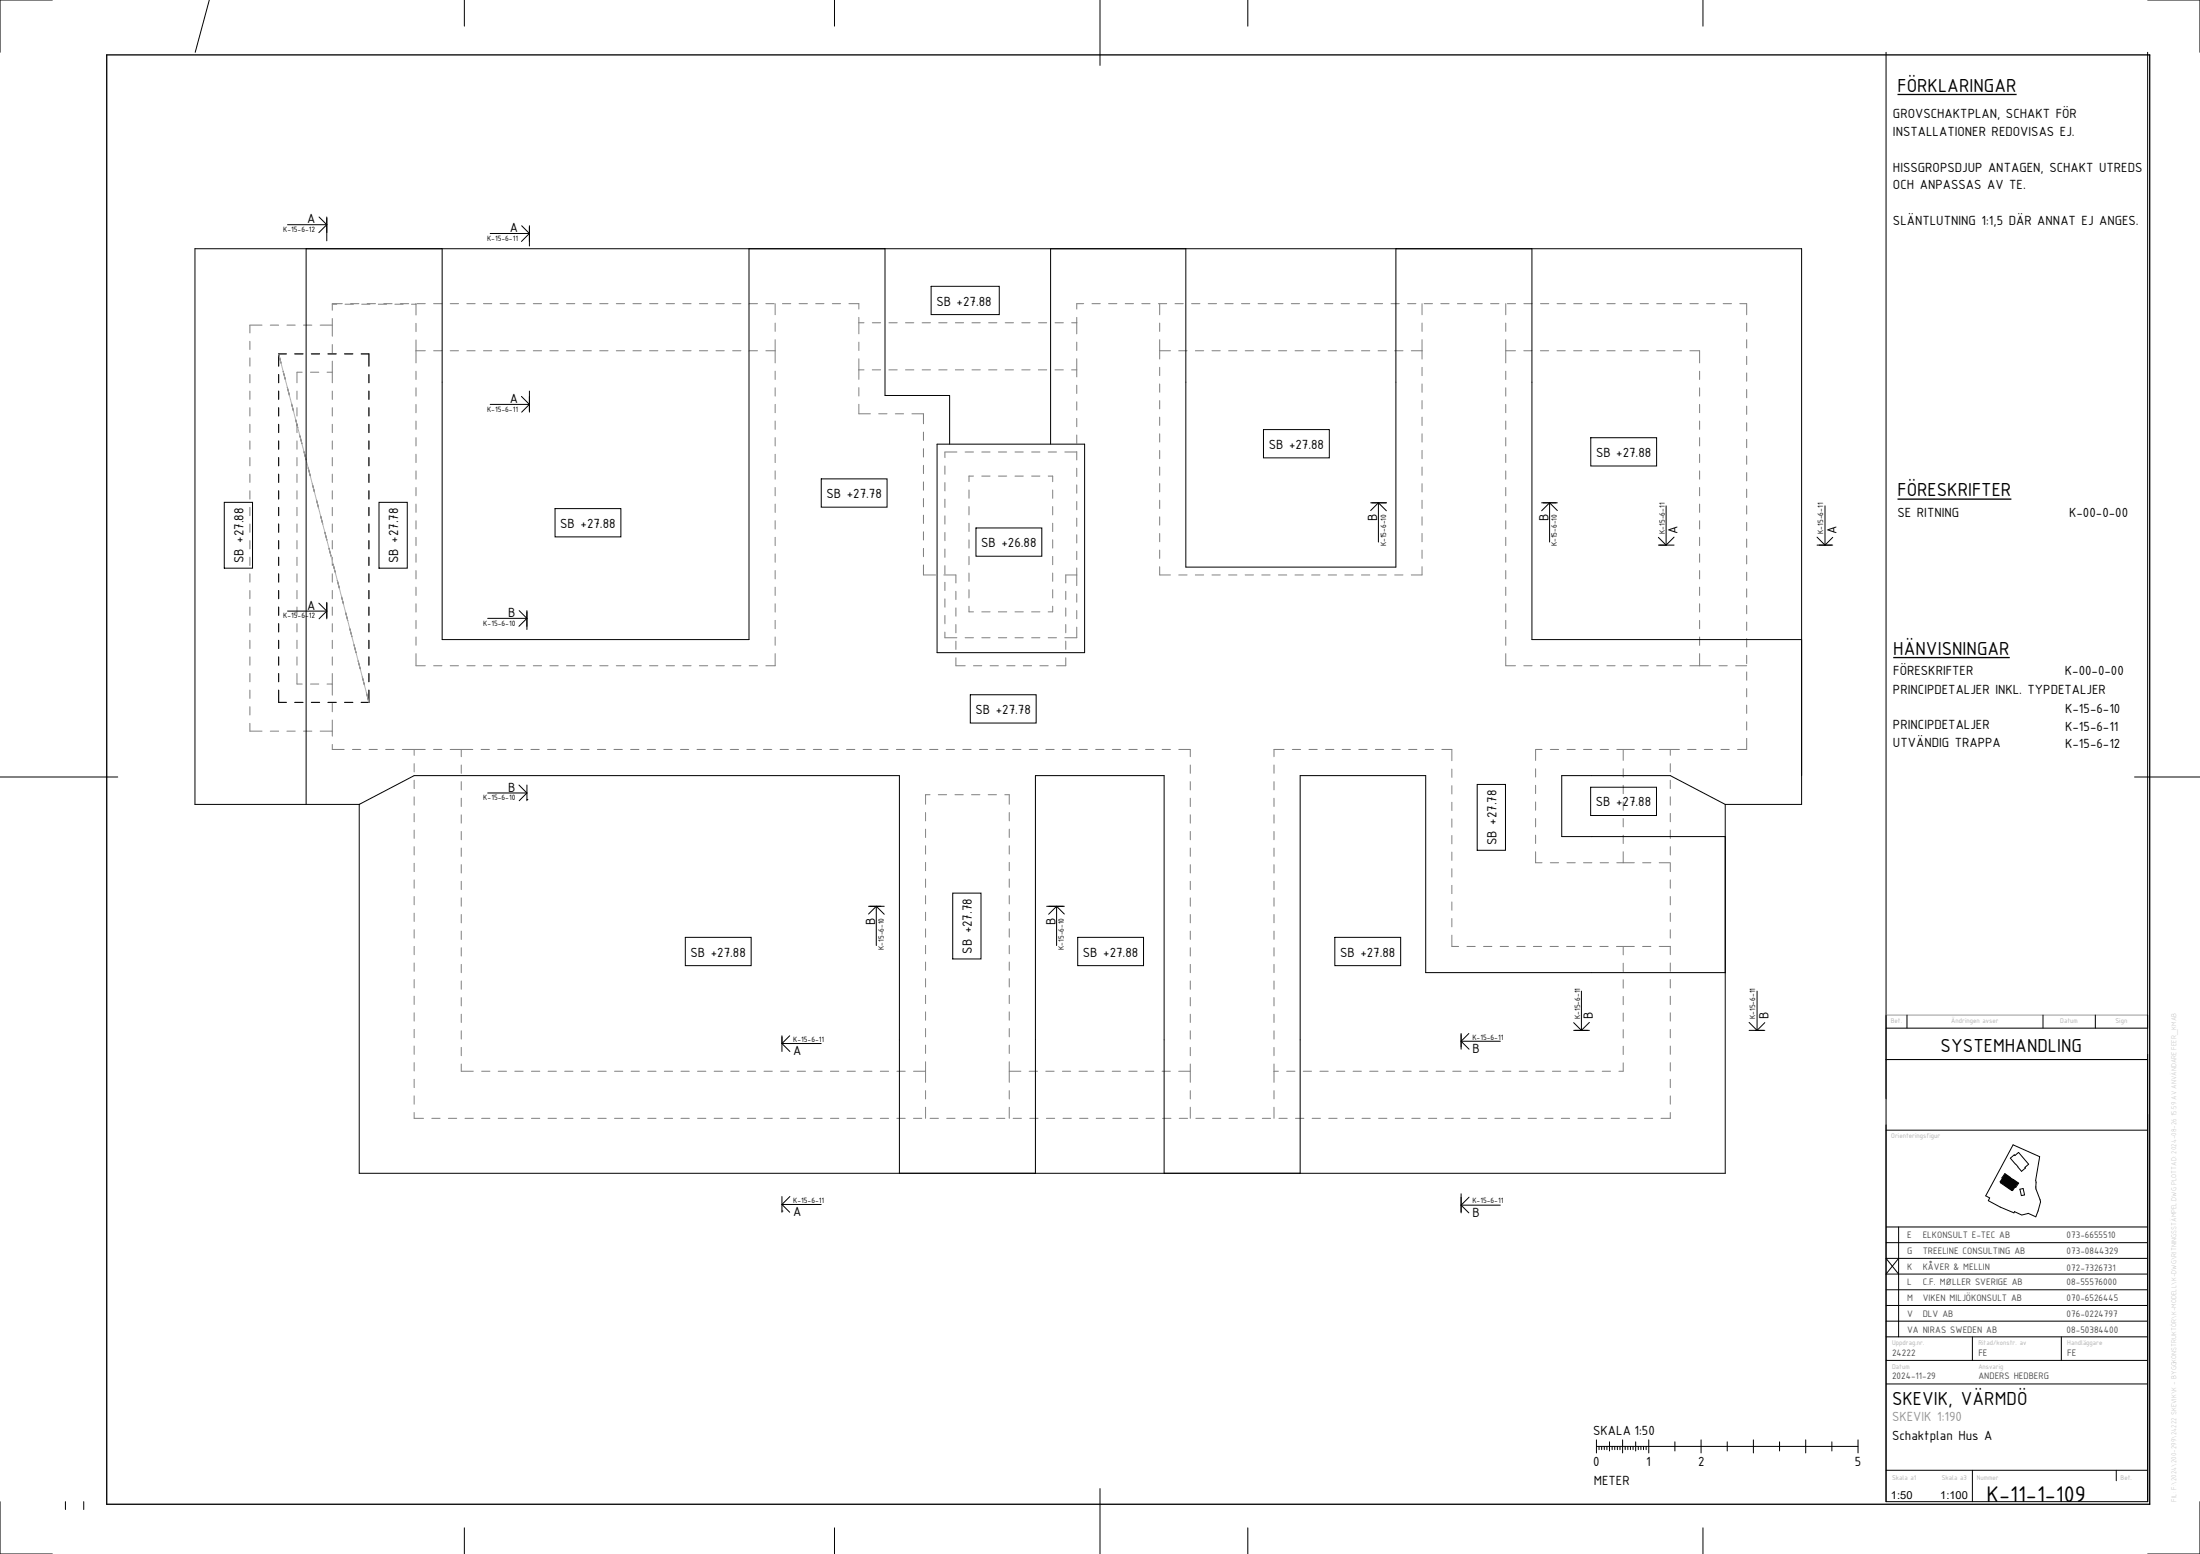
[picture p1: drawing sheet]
<svg xmlns="http://www.w3.org/2000/svg" width="841mm" height="594mm" viewBox="0 0 841 594" stroke-linecap="round" stroke-linejoin="round" font-family="sans-serif">
<g fill="none" stroke="#7f7f7f" stroke-width=".38">
<path d="M127 116.3h1.7M130.8 116.1h-3.8v2.5M131.9 116.3h3.2M134 116.1h3.2M138.3 116.3h3.1M140.4 116.1h3.1M144.6 116.3h3.2M146.7 116.1h3.2M151 116.3h3.1M153.1 116.1h3.1M157.3 116.3h1.7M159 116.1v4.3"/>
<path d="M159.4 116.1h3.2M165.8 116.1h3.1M172.1 116.1h3.2M178.5 116.1h3.1M184.8 116.1h3.2M191.2 116.1h3.1M197.5 116.1h3.2M203.9 116.1h3.1M210.2 116.1h3.2M216.6 116.1h3.1M222.9 116.1h3.2M229.3 116.1h3.1"/>
<path d="M235.6 116.1h3.2M242 116.1h3.1M248.3 116.1h3.2M254.7 116.1h3.1M261 116.1h3.2M267.4 116.1h3.1M273.7 116.1h3.2M280.1 116.1h3.1M286.4 116.1h3.2M292.8 116.1h3.1M296.3 116.1v4.2M299.1 116.1h3.2"/>
<path d="M305.5 116.1h3.1M311.8 116.1h3.2M318.2 116.1h3.1M324.5 116.1h3.8v2M414.2 116.1h-2.6v2M417.4 116.1h3.2M423.8 116.1h3.1M430.1 116.1h3.2M436.5 116.1h3.1M442.8 116.1h3.2M443.3 116.1v4.2M449.2 116.1h3.1"/>
<path d="M455.5 116.1h3.2M461.9 116.1h3.1M468.2 116.1h3.2M474.6 116.1h3.1M480.9 116.1h3.2M487.3 116.1h3.1M493.6 116.1h3.2M500 116.1h3.1M506.3 116.1h3.2M512.7 116.1h3.1M519 116.1h3.2M525.4 116.1h3.1"/>
<path d="M531.7 116.1h3.2M538.1 116.1h3.1M543.6 116.1v4.2M544.4 116.1h3.2M550.8 116.1h3.1M557.1 116.1h3.2M563.5 116.1h3.1M569.8 116.1h3.2M575.6 116.1v4.2M576.2 116.1h3.1M582.5 116.1h3.2M588.9 116.1h3.1"/>
<path d="M595.2 116.1h3.2M601.6 116.1h3.1M607.9 116.1h3.2M614.3 116.1h3.1M620.6 116.1h3.2M627 116.1h3.1M633.3 116.1h3.2M639.7 116.1h3.1M646 116.1h3.2M652.4 116.1h3.1M658.7 116.1h3.2M665.1 116.1h2.6v4.2"/>
<path d="M95.5 130.4v3.2M95.5 136.8v3.2M100.2 124.3h-4.7v3M103.3 124.3h3.2M109.5 135.3h-3v4.7M109.7 124.3h3.2M112.7 135.3h3.1M116 124.3h3.2M119 135.3h3.2M122.4 124.3h4.6M125.4 135.3h3.1M127 121.8v6.7"/>
<path d="M127 131.7v3.2M127 138v8.3M131.7 135.3h3.2M138.1 135.3h2.9v4.7M159 123.6v3.2M159 129.9v8.8M159 134.1h3.6M165.8 134.1h3.1M172.1 134.1h3.2M178.5 134.1h3.1M184.8 134.1h3.2M191.2 134.1h3.1"/>
<path d="M197.5 134.1h3.2M203.9 134.1h3.1M210.2 134.1h3.2M216.6 134.1h3.1M222.9 134.1h3.2M229.3 134.1h3.1M235.6 134.1h3.2M242 134.1h3.1M248.3 134.1h3.2M254.7 134.1h3.1M261 134.1h3.2M267.4 134.1h3.1"/>
<path d="M273.7 134.1h3.2M280.1 134.1h3.1M286.4 134.1h3.2M292.8 134.1h3.5M296.3 123.5v3.2M296.3 129.8v8.9M328.3 121.3v6.3M328.3 130.8v3.2M328.3 137.1v7.9M328.3 123.4h2M333.5 123.4h3.1M339.8 123.4h3.2"/>
<path d="M346.2 123.4h3.1M352.5 123.4h3.2M358.9 123.4h3.1M365.2 123.4h3.2M371.6 123.4h3.1M377.9 123.4h3.2M384.3 123.4h3.1M390.6 123.4h3.2M397 123.4h3.1M403.3 123.4h3.2M409.6 123.4h2M411.6 121.3v6.3"/>
<path d="M411.6 130.8v3.2M411.6 137.1v7M443.3 123.5v3.2M443.3 129.8v7.4M443.3 134.1h4.1M450.6 134.1h3.2M456.9 134.1h3.2M463.3 134.1h3.2M469.6 134.1h3.2M476 134.1h3.2M482.3 134.1h3.2M488.7 134.1h3.2"/>
<path d="M495 134.1h3.2M501.4 134.1h3.2M507.7 134.1h3.2M514.1 134.1h3.2M520.4 134.1h3.2M526.8 134.1h3.2M533.1 134.1h3.2M539.5 134.1h4.1M543.6 123.5v3.2M543.6 129.8v7.4M575.6 123.5v3.2M575.6 129.8v8.9"/>
<path d="M575.6 134.1h3.7M582.5 134.1h3.2M588.8 134.1h3.2M595.2 134.1h3.2M601.5 134.1h3.2M607.9 134.1h3.2M614.2 134.1h3.2M620.6 134.1h3.2M626.9 134.1h3.2M633.3 134.1h3.2M639.6 134.1h3.2M646 134.1h3.7v4.6"/>
<path d="M667.7 123.5v3.2M667.7 129.8v3.2M667.7 136.2v3.2M95.5 143.1v3.2M95.5 149.5v3.2M95.5 155.8v3.2M106.5 143.1v3.2M106.5 149.5v3.2M106.5 155.8v3.2M113.5 149.5v3.2M113.5 155.8v3.2M115.5 142.3h-2v4"/>
<path d="M118.7 142.3h3.2M125 142.3h2M127 149.5v3.2M127 155.8v3.2M141 143.1v3.2M141 149.5v3.2M141 155.8v3.2M159 141.9v3.2M159 148.2v3.2M159 154.6v3.2M296.3 141.9v3.2M296.3 148.2v3.2"/>
<path d="M296.3 154.6v3.2M328.3 148.2v3.2M328.3 154.5v3.7h4.4M328.3 141.4h2M333.5 141.4h3.1M335.9 158.2h3.2M339.8 141.4h3.2M342.3 158.2h3.1M346.2 141.4h3.1M348.6 158.2h4.4v3.8M352.5 141.4h3.2M358.9 141.4h3.1"/>
<path d="M365.2 141.4h3.2M371.6 141.4h3.1M377.9 141.4h3.2M384.3 141.4h3.1M390.6 141.4h3.2M397 141.4h3.1M403.3 141.4h3.2M409.6 141.4h2M411.6 147.2v3.2M411.6 153.6v3.2M411.6 159.9v3.2M443.3 140.4v3.2"/>
<path d="M443.3 146.8v3.1M443.3 153.1v3.2M443.3 159.5v3.1M543.6 140.4v3.2M543.6 146.8v3.1M543.6 153.1v3.2M543.6 159.5v3.1M575.6 141.9v3.2M575.6 148.2v3.2M575.6 154.6v3.2M649.7 141.9v3.2M649.7 148.2v3.2"/>
<path d="M649.7 154.6v3.2M667.7 142.5v3.2M667.7 148.9v3.2M667.7 155.2v3.2M95.5 162.2v3.2M95.5 168.5v3.2M95.5 174.9v3.2M106.5 162.2v3.2M106.5 168.5v3.2M106.5 174.9v3.2M113.5 162.2v3.2M113.5 168.5v3.2"/>
<path d="M113.5 174.9v3.2M127 162.2v3.2M127 168.5v3.2M127 174.9v3.2M141 162.2v3.2M141 168.5v3.2M141 174.9v3.2M159 160.9v3.2M159 167.3v3.2M159 173.6v3.2M159 180v3.2M296.3 160.9v3.2"/>
<path d="M296.3 167.3v3.2M296.3 173.6v3.2M296.3 180v3.2M353 165.2v3.1M353 171.5v3.2M353 177.9v3.1M361.2 178.1v3.2M365.8 172.8h-4.6v2.1M369 172.8h3.1M375.3 172.8h3.2M381.7 172.8h3.1M388 172.8h3.2"/>
<path d="M394.4 172.8h3.1M400.7 172.8h3.2M407 172.8h4.6M411.6 166.3v3.2M411.6 172.6v3.2M411.6 179v3.2M443.3 165.8v3.2M443.3 172.2v3.1M443.3 178.5v3.2M543.6 165.8v3.2M543.6 172.2v3.1M543.6 178.5v3.2"/>
<path d="M575.6 160.9v3.2M575.6 167.3v3.2M575.6 173.6v3.2M575.6 180v3.2M649.7 160.9v3.2M649.7 167.3v3.2M649.7 173.6v3.2M649.7 180v3.2M667.7 161.6v3.2M667.7 167.9v3.2M667.7 174.3v3.2M95.5 181.2v3.2"/>
<path d="M95.5 187.6v3.2M95.5 193.9v3.2M106.5 181.2v3.2M106.5 187.6v3.2M106.5 193.9v3.2M113.5 181.2v3.2M113.5 187.6v3.2M113.5 193.9v3.2M127 181.2v3.2M127 187.6v3.2M127 193.9v3.2M141 181.2v3.2"/>
<path d="M141 187.6v3.2M141 193.9v3.2M159 186.3v3.2M159 192.7v3.2M159 199v3.2M296.3 186.3v3.2M296.3 192.7v3.2M296.3 199v3.2M353 184.2v3.2M353 190.6v3.1M353 196.9v3.2M361.2 184.5v3.1"/>
<path d="M361.2 190.8v3.2M361.2 197.2v3.1M370.4 187.3v3.2M370.4 193.6v3.2M370.4 200v3.2M372.1 182h-1.7v2.1M375.3 182h3.2M381.7 182h3.1M388 182h3.2M394.4 182h3.1M400.7 182h1.7v2.1M402.4 187.3v3.2"/>
<path d="M402.4 193.6v3.2M402.4 200v3.2M411.6 185.3v3.2M411.6 191.7v3.2M411.6 198v3.2M443.3 184.9v3.1M443.3 191.2v3.2M443.3 197.6v3.1M543.6 184.9v3.1M543.6 191.2v3.2M543.6 197.6v3.1M575.6 186.3v3.2"/>
<path d="M575.6 192.7v3.2M575.6 199v3.2M649.7 186.3v3.2M649.7 192.7v3.2M649.7 199v3.2M667.7 180.6v3.2M667.7 187v3.2M667.7 193.3v3.2M667.7 199.7v3.2M95.5 200.3v3.2M95.5 206.6v3.2M95.5 213v3.2"/>
<path d="M95.5 219.3v3.2M106.5 200.3v3.2M106.5 206.6v3.2M106.5 213v3.2M106.5 219.3v3.2M113.5 200.3v3.2M113.5 206.6v3.2M113.5 213v3.2M113.5 219.3v3.2M127 200.3v3.2M127 206.6v3.2M127 213v3.2"/>
<path d="M127 219.3v3.2M141 200.3v3.2M141 206.6v3.2M141 213v3.2M141 219.3v3.2M159 205.4v3.2M159 211.7v3.2M159 218.1v3.2M296.3 205.4v3.2M296.3 211.7v3.2M296.3 218.1v3.2M353 216v3.8h4.6"/>
<path d="M353 203.3v3.1M353 209.6v3.2M360.8 219.8h4.6v3M361.2 203.5v3.2M361.2 209.9v3.1M361.2 216.2v3.2M370.4 206.3v3.2M370.4 212.7v3.2M370.4 219v3.2M402.4 206.3v3.2M402.4 212.7v3.2M402.4 219v3.2"/>
<path d="M411.6 204.4v3.2M411.6 210.7v3.2M411.6 217.1v6.7M411.6 219.8h-4.2v3M443.3 203.9v3.2M443.3 210.3v3.1M443.3 216.6v3.2h4.1M450.6 219.8h3.2M456.9 219.8h3.2M463.3 219.8h3.2M469.6 219.8h3.2M476 219.8h3.2"/>
<path d="M482.3 219.8h3.2M488.7 219.8h3.2M495 219.8h3.2M501.4 219.8h3.2M507.7 219.8h3.2M514.1 219.8h3.2M520.4 219.8h3.2M526.8 219.8h3.2M533.1 219.8h3.2M543.6 203.9v3.2M543.6 210.3v3.1M543.6 216.6v3.2h-4.1"/>
<path d="M575.6 205.4v3.2M575.6 211.7v3.2M575.6 218.1v3.2M649.7 205.4v3.2M649.7 211.7v3.2M649.7 218.1v3.2M667.7 206v3.2M667.7 212.4v3.2M667.7 218.7v3.2M95.5 225.7v3.2M95.5 232v3.2M95.5 238.4v3.2"/>
<path d="M106.5 225.7v3.2M106.5 232v3.2M106.5 238.4v3.2M113.5 225.7v3.2M113.5 232v3.2M113.5 238.4v3.2M127 225.7v3.2M127 232v3.2M127 238.4v3.2M141 225.7v3.2M141 232v3.2M141 238.4v3.2"/>
<path d="M159 224.4v3.2M159 230.8v3.2M159 237.1v3.2M296.3 224.4v3.2M296.3 230.8v3.2M296.3 237.1v3.2M361.2 222.6v3.1M361.2 228.9v3.2M361.2 235.3v3.1M365.4 226v3.2M365.4 232.4v3.1M365.4 238.7v3.2"/>
<path d="M370.4 225.4v3.2M370.4 231.7v2.2h1.7M375.3 233.9h3.2M381.7 233.9h3.1M388 233.9h3.2M394.4 233.9h3.1M402.4 225.4v3.2M402.4 231.7v2.2h-1.7M407.4 226v3.2M407.4 232.4v3.1M407.4 238.7v3.2M411.6 239.7v4.1h-4.6"/>
<path d="M411.6 227v3.2M411.6 233.4v3.1M575.6 224.4v3.2M575.6 230.8v3.2M575.6 237.1v3.2M649.7 224.4v3.2M649.7 230.8v3.2M649.7 237.1v3.2M667.7 225.1v3.2M667.7 231.4v3.2M667.7 237.8v3.2M95.5 244.7v3.2"/>
<path d="M95.5 251.1v3.2M95.5 257.4v3.2M106.5 244.7v3.2M106.5 251.1v3.2M106.5 257.4v3.2M113.5 257.4v4.1h2M113.5 244.7v3.2M113.5 251.1v3.2M127 244.7v3.2M127 251.1v3.2M127 257.4v8.3M141 244.7v3.2"/>
<path d="M141 251.1v3.2M141 257.4v3.2M159 243.5v3.2M159 249.8v4.7h3.6M165.8 254.5h3.1M172.1 254.5h3.2M178.5 254.5h3.1M184.8 254.5h3.2M191.2 254.5h3.1M197.5 254.5h3.2M203.9 254.5h3.1M210.2 254.5h3.2"/>
<path d="M216.6 254.5h3.1M222.9 254.5h3.2M229.3 254.5h3.1M235.6 254.5h3.2M242 254.5h3.1M248.3 254.5h3.2M254.7 254.5h3.1M261 254.5h3.2M267.4 254.5h3.1M273.7 254.5h3.2M280.1 254.5h3.1M286.4 254.5h3.2"/>
<path d="M296.3 243.5v3.2M296.3 249.8v4.7h-3.5M361.2 241.6v2.2h4.6M365.4 251.4v3.1h3.6M365.4 245.1v3.1M369 243.8h3.1M372.1 254.5h3.2M375.3 243.8h3.2M378.5 254.5h3.2M381.7 243.8h3.1M384.8 254.5h3.2M388 243.8h3.2"/>
<path d="M391.2 254.5h3.2M394.4 243.8h3.1M397.5 254.5h3.2M400.7 243.8h3.2M407.4 251.4v3.1h-3.5M407.4 245.1v3.1M575.6 249.8v4.7h3.7M575.6 243.5v3.2M582.5 254.5h3.2M588.8 254.5h3.2M595.2 254.5h3.2M601.5 254.5h3.2"/>
<path d="M607.9 254.5h3.2M614.2 254.5h3.2M620.6 254.5h3.2M626.9 254.5h3.2M633.3 254.5h3.2M639.6 254.5h3.2M646 254.5h7.9M649.7 243.5v3.2M649.7 249.8v4.7M657.1 254.5h3.2M663.5 254.5h4.2M667.7 244.1v3.2"/>
<path d="M667.7 250.5v3.2M667.7 256.8v3.2M95.5 263.8v3.2M95.5 270.1v3.2M95.5 276.5v3h4.7M103.3 279.5h3.2M106.5 263.8v4.7h3M109.7 279.5h3.2M112.7 268.5h3.1M116 279.5h3.2M118.7 261.5h3.2M119 268.5h3.2"/>
<path d="M122.4 279.5h4.6M125 261.5h2M125.4 268.5h3.1M127 268.9v3.2M127 275.2v6.2M131.7 268.5h3.2M141 263.8v4.7h-2.9M667.7 263.2v3.2M667.7 269.5v3.2M667.7 275.9v3.2M127 284.6v1.9h4.6M134.7 286.5h3.2"/>
<path d="M141.1 286.5h3.2M147.4 286.5h3.2M153.8 286.5h8.8M158.3 286.5v2.2M158.3 291.9v3.2M158.3 298.2v3.2M165.7 286.5h3.2M172.1 286.5h8.6M176.3 286.5v2.7M176.3 292.4v3.2M176.3 298.8v3.1M183.9 286.5h3.2"/>
<path d="M190.3 286.5h3.1M196.6 286.5h3.2M203 286.5h3.1M209.3 286.5h3.2M215.7 286.5h3.1M222 286.5h3.2M228.4 286.5h3.1M234.7 286.5h3.2M241.1 286.5h3.1M247.4 286.5h3.2M253.8 286.5h3.1M260.1 286.5h3.2"/>
<path d="M266.5 286.5h3.1M272.8 286.5h3.2M279.2 286.5h3.1M285.5 286.5h3.2M291.9 286.5h3.1M298.2 286.5h3.2M304.6 286.5h3.1M310.9 286.5h3.2M317.3 286.5h3.1M323.6 286.5h3.2M330 286.5h3.1M336.3 286.5h3.2"/>
<path d="M342.7 286.5h3.1M349 286.5h3.2M355.4 286.5h3.1M361.7 286.5h3.2M368.1 286.5h3.1M374.4 286.5h3.2M380.8 286.5h3.1M387.1 286.5h3.2M393.5 286.5h3.1M399.8 286.5h3.2M406.1 286.5h3.2M412.5 286.5h3.2"/>
<path d="M418.8 286.5h3.2M425.2 286.5h3.2M431.5 286.5h3.2M437.9 286.5h3.2M444.2 286.5h3.2M450.6 286.5h4.4v2.7M455 292.4v3.2M455 298.8v3.1M487 292.4v3.2M487 298.8v3.1M490.8 286.5h-3.8v2.7M494 286.5h3.2"/>
<path d="M500.4 286.5h3.1M506.7 286.5h3.2M513.1 286.5h3.1M519.4 286.5h3.2M525.8 286.5h3.1M532.1 286.5h3.2M538.5 286.5h3.1M544.8 286.5h3.2M551.2 286.5h3.8v4.3M555 294v3.1M587 293.8v3.2M589.5 286.5h-2.5v4.2"/>
<path d="M592.6 286.5h3.2M599 286.5h3.2M605.3 286.5h3.2M611.7 286.5h3.2M618 286.5h6.7M620.5 286.5v4.2M620.5 293.8v3.2M627.9 286.5h3.2M634.3 286.5h7.7M638.5 286.5v2.2M638.5 291.9v3.2M638.5 298.2v3.2"/>
<path d="M645.2 286.5h3.1M651.5 286.5h3.2M657.9 286.5h3.1M667.7 282.2v4.3h-3.5M158.3 304.6v3.2M158.3 310.9v3.2M158.3 317.3v3.2M176.3 305.1v3.2M176.3 311.5v3.1M176.3 317.8v3.2M353.8 310.6v3.2M353.8 316.9v3.2"/>
<path d="M355.5 303.8h-1.7v3.6M358.7 303.8h3.2M365.1 303.8h3.1M371.4 303.8h3.2M377.8 303.8h3.1M384.1 303.8h1.7v3.6M385.8 310.6v3.2M385.8 316.9v3.2M455 305.1v3.2M455 311.5v3.1M455 317.8v3.2M487 305.1v3.2"/>
<path d="M487 311.5v3.1M487 317.8v3.2M555 300.3v3.2M555 306.7v3.1M555 313v3.2M555 319.4v3.1M587 300.2v3.2M587 306.5v3.2M587 312.9v3.2M587 319.2v3.2M620.5 300.2v3.2M620.5 306.5v3.2"/>
<path d="M620.5 312.9v3.2M620.5 319.2v3.2M638.5 304.6v3.2M638.5 310.9v3.2M638.5 317.3v3.2M158.3 323.6v3.2M158.3 330v3.2M158.3 336.3v3.2M176.3 324.2v3.1M176.3 330.5v3.2M176.3 336.9v3.1M353.8 323.3v3.2"/>
<path d="M353.8 329.6v3.2M353.8 336v3.2M385.8 323.3v3.2M385.8 329.6v3.2M385.8 336v3.2M455 324.2v3.1M455 330.5v3.2M455 336.9v3.1M487 324.2v3.1M487 330.5v3.2M487 336.9v3.1M555 325.7v3.2"/>
<path d="M555 332.1v3.1M555 338.4v3.2M587 325.6v4.2h2.5M592.6 329.8h3.2M599 329.8h3.2M605.3 329.8h3.2M611.7 329.8h3.2M618 329.8h6.7M620.5 325.6v4.2M627.9 329.8h3.2M634.3 329.8h4.2M638.5 323.6v3.2"/>
<path d="M638.5 330v3.2M638.5 336.3v3.2M158.3 342.7v3.2M158.3 349v3.2M158.3 355.4v3.2M176.3 343.2v3.2M176.3 349.6v3.1M176.3 355.9v3.2M353.8 342.3v3.2M353.8 348.7v3.2M353.8 355v3.2M385.8 342.3v3.2"/>
<path d="M385.8 348.7v3.2M385.8 355v3.2M455 343.2v3.2M455 349.6v3.1M455 355.9v3.2M487 343.2v3.2M487 349.6v3.1M487 355.9v3.2M555 357.5v4.3h2.6M555 344.8v3.1M555 351.1v3.2M638.5 342.7v3.2"/>
<path d="M638.5 349v3.2M638.5 355.4v3.2M158.3 361.7v3.2M158.3 368.1v3.2M158.3 374.4v3.2M176.3 362.3v3.1M176.3 368.6v3.2M176.3 375v3.1M353.8 361.4v3.2M353.8 367.7v3.2M353.8 374.1v3.2M385.8 361.4v3.2"/>
<path d="M385.8 367.7v3.2M385.8 374.1v3.2M455 362.3v3.1M455 368.6v3.2M455 375v3.1M487 362.3v3.1M487 368.6v3.2M487 375v3.1M560.8 361.8h3.1M567.1 361.8h3.2M573.5 361.8h3.1M579.8 361.8h3.2"/>
<path d="M586.2 361.8h3.1M592.5 361.8h3.2M598.9 361.8h3.1M605.2 361.8h3.2M611.6 361.8h3.1M617.9 361.8h6.8M620.5 361.8v3.2M620.5 368.2v3.1M620.5 374.5v3.2M627.9 361.8h3.2M634.3 361.8h4.2v3.1M638.5 368.1v3.2"/>
<path d="M638.5 374.4v3.2M158.3 380.8v3.2M158.3 387.1v3.2M158.3 393.5v3.1M158.3 399.8v3.2M176.3 381.3v3.2M176.3 387.6v3.2M176.3 394v3.2M353.8 380.4v3.2M353.8 386.8v3.1M353.8 393.1v3.2M353.8 399.5v3.1"/>
<path d="M385.8 380.4v3.2M385.8 386.8v3.1M385.8 393.1v3.2M385.8 399.5v3.1M455 381.3v3.2M455 387.6v3.2M455 394v3.2M487 381.3v3.2M487 387.6v3.2M487 394v3.2M620.5 380.9v3.1M620.5 387.2v3.2"/>
<path d="M620.5 393.5v3.2M620.5 399.9v3.2M638.5 380.8v3.2M638.5 387.1v3.2M638.5 393.5v3.1M638.5 399.8v3.2M158.3 406.2v3.1M158.3 412.5v3.2M158.3 418.9v3.1M176.3 406.7v2.8h4.6M176.3 400.3v3.2M184.1 409.5h3.2"/>
<path d="M190.5 409.5h3.1M196.8 409.5h3.2M203.2 409.5h3.1M209.5 409.5h3.2M215.9 409.5h3.1M222.2 409.5h3.2M228.6 409.5h3.1M234.9 409.5h3.2M241.3 409.5h3.1M247.6 409.5h3.2M254 409.5h3.1M260.3 409.5h3.2"/>
<path d="M266.7 409.5h3.1M273 409.5h3.2M279.4 409.5h3.1M285.7 409.5h3.2M292.1 409.5h3.1M298.4 409.5h3.2M304.8 409.5h3.1M311.1 409.5h3.2M317.5 409.5h3.1M323.8 409.5h3.2M330.2 409.5h3.1M336.5 409.5h3.2"/>
<path d="M342.9 409.5h3.1M349.2 409.5h4.6M353.8 405.8v7.9M353.8 416.9v3.1M385.8 409.5h4.5M385.8 405.8v7.9M385.8 416.9v3.1M393.4 409.5h3.2M399.8 409.5h3.2M406.1 409.5h3.2M412.5 409.5h3.1M418.8 409.5h3.2"/>
<path d="M425.2 409.5h3.1M431.5 409.5h3.2M437.9 409.5h3.1M444.2 409.5h3.2M450.6 409.5h4.4M455 400.3v3.2M455 406.7v7M455 416.9v3.1M487 400.3v3.2M487 406.7v7M487 416.9v3.1M487 409.5h1.7"/>
<path d="M491.8 409.5h3.2M498.2 409.5h3.2M504.5 409.5h3.2M510.9 409.5h3.2M517.2 409.5h3.2M523.6 409.5h3.2M529.9 409.5h3.2M536.3 409.5h3.2M542.6 409.5h3.2M549 409.5h3.2M555.3 409.5h3.2M561.7 409.5h3.2"/>
<path d="M568 409.5h3.2M574.4 409.5h3.2M580.7 409.5h3.2M587.1 409.5h3.2M593.4 409.5h3.2M599.8 409.5h3.2M606.1 409.5h3.2M612.5 409.5h3.2M620.5 406.2v3.3h-1.7M638.5 406.2v3.1M638.5 412.5v3.2M638.5 418.9v3.1"/>
<path d="M158.3 425.2v2.3h3.6M165.1 427.5h3.1M171.4 427.5h3.2M177.8 427.5h3.1M184.1 427.5h3.2M190.5 427.5h3.1M196.8 427.5h3.2M203.2 427.5h3.1M209.5 427.5h3.2M215.9 427.5h3.1M222.2 427.5h3.2M228.6 427.5h3.1"/>
<path d="M234.9 427.5h3.2M241.3 427.5h3.1M247.6 427.5h3.2M254 427.5h3.1M260.3 427.5h3.2M266.7 427.5h3.1M273 427.5h3.2M279.4 427.5h3.1M285.7 427.5h3.2M292.1 427.5h3.1M298.4 427.5h3.2M304.8 427.5h3.1"/>
<path d="M311.1 427.5h3.2M317.5 427.5h3.1M323.8 427.5h3.2M330.2 427.5h3.1M336.5 427.5h3.2M342.9 427.5h3.1M349.2 427.5h3.2M353.8 423.2v4.3M355.6 427.5h3.1M361.9 427.5h3.2M368.3 427.5h3.1M374.6 427.5h3.2"/>
<path d="M381 427.5h3.1M385.8 423.2v4.3M387.3 427.5h3.2M393.7 427.5h3.1M400 427.5h3.2M406.3 427.5h3.2M412.7 427.5h3.2M419 427.5h3.2M425.4 427.5h3.2M431.7 427.5h3.2M438.1 427.5h3.2M444.4 427.5h3.2"/>
<path d="M450.8 427.5h3.2M455 423.2v4.3M457.1 427.5h3.2M463.5 427.5h3.2M469.8 427.5h3.2M476.2 427.5h3.2M482.5 427.5h3.2M487 423.2v4.3M488.9 427.5h3.2M495.2 427.5h3.2M501.6 427.5h3.2M507.9 427.5h3.2"/>
<path d="M514.3 427.5h3.2M520.6 427.5h3.2M527 427.5h3.2M533.3 427.5h3.2M539.7 427.5h3.2M546 427.5h3.2M552.4 427.5h3.2M558.7 427.5h3.2M565.1 427.5h3.2M571.4 427.5h3.2M577.8 427.5h3.2M584.1 427.5h3.2"/>
<path d="M590.5 427.5h3.2M596.8 427.5h3.2M603.2 427.5h3.2M609.5 427.5h3.2M615.9 427.5h3.2M622.2 427.5h3.2M628.6 427.5h3.2M638.5 425.2v2.3h-3.6"/>
</g>
<g fill="none" stroke="#000" stroke-width=".38">
<path d="M20 0h-20v20M80 0l-5.4 20M177.5 0v10M319 0v10M420.5 0v25M477 0v10M651 0v10M721 20v554h100v-554M821 0h20v20M109.9 85.9h15M117 95.1v212.4M122 82.9l2.9 3"/>
<path d="M124.9 82.9v9.2M124.9 85.9l-3 3M169 95.1v149.4h117.3v-149.4M187.4 89.2h15M199.4 86.3l3 2.9M202.4 86.3v7.7M202.4 89.2l-3.1 3.1M338.3 95.1v56.1h24.7v18.6M401.6 95.1v74.7M453.3 95.1v121.7h80.3v-121.7M585.6 95.1v149.4h103.1M355.9 109.4h26.1v10.8h-26.1z"/>
<path d="M106.5 135.3l1 3.6M106.5 135.3v4.7M106.5 135.3h3M112.7 135.3h3.1M119 135.3h3.2M125.4 135.3h3.1M131.7 135.3h3.2M138.1 135.3h2.9v4.7M106.5 143.1v3.2M106.5 149.5v3.2M106.5 155.8v3.2M108.2 141.9l.8 3.1"/>
<path d="M109.8 148.1l.8 3.1M111.4 154.2l.8 3.1M141 143.1v3.2M141 149.5v3.2M141 155.8v3.2M187.4 154.6h15M199.3 151.5l3.1 3.1M202.4 149.5v8M202.4 154.6l-3 2.9M106.5 162.2v3.2M106.5 168.5v3.2M106.5 174.9v3.2"/>
<path d="M113 160.4l.8 3.1M114.6 166.5l.8 3.1M116.2 172.7l.8 3M117.8 178.8l.8 3.1M141 162.2v3.2M141 168.5v3.2M141 174.9v3.2M358.2 169.8h56.4v79.7h-56.4zM483 164.2h25.2v10.8h-25.2zM608.1 167.3h25.2v10.8h-25.2zM85.7 192h10.8v25.2h-10.8zM106.5 181.2v3.2"/>
<path d="M106.5 187.6v3.2M106.5 193.9v3.2M119.4 185l.8 3M121 191.1l.8 3.1M122.6 197.3l.8 3M141 181.2v3.2M141 187.6v3.2M141 193.9v3.2M144.9 192h10.8v25.2h-10.8zM212.2 194.4h25.1v10.8h-25.1zM313.9 183h25.2v10.9h-25.2zM524 192.2h6"/>
<path d="M526.9 192.2v15M526.9 192.2l3.1 3M526.9 192.2l-2.9 2.9M589.3 192.2h6M592.4 192.2v15M592.4 192.2l-3.1 3M592.4 192.2l2.9 2.9M636.9 193.4v15M697.6 193.4v15M106.5 200.3v3.2M106.5 206.6v3.2M106.5 213v3.2"/>
<path d="M106.5 219.3v3.2M124.2 203.4l.8 3.1M125.8 209.6l.8 3M127.4 215.7l.8 3.1M141 200.3v3.2M141 206.6v3.2M141 213v3.2M141 219.3v3.2M373.1 201.8h25.2v10.8h-25.2zM633.9 208.4h6M633.9 205.4l3 3M639.9 205.3l-3 3.1"/>
<path d="M694.6 208.4h6M694.6 205.3l3 3.1M700.6 205.4l-3 3M106.5 225.7v3.2M106.5 232v3.2M106.5 238.4v3.2M109.9 233.6h15M121.9 230.5l3 3.1M124.9 230.2v6.3M124.9 233.6l-2.9 2.9M128.9 221.8l.8 3.1M130.5 228l.8 3.1"/>
<path d="M132.1 234.1l.8 3.1M141 225.7v3.2M141 232v3.2M141 238.4v3.2M186.4 236.4h15M198.5 233.4l2.9 3M201.4 233.4v7.2M201.4 236.4l-3 3M106.5 244.7v3.2M106.5 251.1v3.2M106.5 257.4v3.2M133.7 240.3l.8 3.1"/>
<path d="M135.3 246.4l.8 3.1M136.9 252.6l.8 3.1M138.5 258.7l.8 3.1M141 244.7v3.2M141 251.1v3.2M141 257.4v3.2M106.5 263.8v4.7h3M112.7 268.5h3.1M119 268.5h3.2M125.4 268.5h3.1M131.7 268.5h3.2M138.1 268.5h2.9"/>
<path d="M140.1 264.9l.9 3.6M141 263.8v4.7M370.9 265.6h25.2v10.8h-25.2zM0 297h45M564.7 299.8h10.8v25.2h-10.8zM816 297h25M137.3 307.5v141h522.2v-141M137.3 307.5h-62.8v-212.4h614.2v212.4h-29.2M137.3 307.5l21-11h185.5v152M186.4 303.1h15M198.4 300.1l3 3M201.4 305.6h.1"/>
<path d="M201.4 300.1v6M201.4 303.1l-2.9 3M608.1 300.9h25.1v10.8h-25.1zM659.5 307.5l-21-11h-41.5v23.3h62.5M262 358.3h25.1v10.8h-25.1zM332 346.4h6M335 346.4v15M335 346.4l3 3.1M335 346.4l-3 3M364.2 341.4h10.8v25.1h-10.8zM400.1 346.4h6.8M403.9 346.4v15"/>
<path d="M403.9 346.4l-3 3.1M403.9 346.4l3 3M412 358.3h25.1v10.8h-25.1zM510.3 358.3h25.1v10.8h-25.1zM604.5 378.8v15M659.5 371.8h-114.5v-75.3h-48v152M671.7 378.8v15M298.9 395.9v6M298.9 398.9h15M298.9 398.9l3.1 3M301.9 395.9l-3 3M558.5 395v6"/>
<path d="M558.5 398h15M558.5 398l3.1 3M561.5 395l-3 3M601.6 393.8h6M601.6 390.9l2.9 2.9M607.6 390.8l-3.1 3M668.6 393.8h6M668.6 390.8l3.1 3M674.6 390.9l-2.9 2.9M721 393h100M729 388v5M781 388v5"/>
<path d="M801 388v5M721 405h100M721 432h100M298.9 457.3v6M302 457.3l-3.1 3.1M395.8 448.5v-152h49.2v152M558.5 456.3v7.3M561.6 457.6l-3.1 3M768.5 450.1l1 .7M768.5 450.1l-2.1-1.5-1.1 1.6 .5 .4-1.1 1.5 4.3 2.9 1.1-1.5 .5 .4 1.1-1.7-2.1-1.4M770.5 445l-2-2.3 3.1-2.2 3.9 4.5-2.7 2.7-1.5-1.7M770.5 445l.9 .9"/>
<path d="M772.2 454.6l1.2-.3 .5 2.4-1.2 .3zM298.9 462.9h.1M298.9 460.4h15M298.9 460.4l3 2.9M558.5 460.6h15M558.5 460.6l3 3M721 475h100M721 469h100M725.8 469v42M772.8 464.4l-2.7-1.3-.2 .5-5.3-2.2-4.5-2.5 .5-1-1.5-.8 10.4-19.5 10.2 4.5-1.5 9 .1 3.4 1.7 4.9-.9 3.4-.9 2.3-2.9-1.3-2.4 .6M721 493h100M721 499h100"/>
<path d="M725.8 481l-4.8 6h100M821 481h-100l4.8 6M721 511h100M721 505h100M721 520h100M754 511v9M788 511v9M721 529h100M610.3 550.4v5M610.3 552.9h100M611.3 552.9v1.2M612.3 552.9v1.2"/>
<path d="M613.3 552.9v1.2M614.3 552.9v1.2M615.3 551.1v3.5M616.3 552.9v1.2M617.3 552.9v1.2M618.3 552.9v1.2M619.3 552.9v1.2M620.3 550.4v5M621.3 552.9v1.2M622.3 552.9v1.2M623.3 552.9v1.2M624.3 552.9v1.2"/>
<path d="M625.3 551.1v3.5M626.3 552.9v1.2M627.3 552.9v1.2M628.3 552.9v1.2M629.3 552.9v1.2M630.3 550.4v5M640.3 551.1v3.5M650.3 550.4v5M660.3 551.1v3.5M670.3 550.4v5M680.3 551.1v3.5M690.3 550.4v5"/>
<path d="M700.3 551.1v3.5M710.3 550.4v5M0 574v20h20M25 574v3M32 574v3M420.5 569v25M721 562h100M754 562v12M809 562v4M841 574v20h-20M177.5 584v10M319 584v10"/>
<path d="M477 584v10M651 584v10"/>
</g>
<path d="M106.5 135.3l34.5 133.2" fill="none" stroke="#b2b2b2" stroke-width=".38"/>
<path d="M766.5 448.6l5.1 3.6-2.2 3.1-5.1-3.5z" fill="#000"/>
<path d="M40.8 21h781v554h-781zM725.4 36.1h45.5M725.4 190.8h43.5M723.7 251.3h44.6" fill="none" stroke="#000" stroke-width=".5"/>
<path d="M721 388h100" fill="none" stroke="#959595" stroke-width=".38"/>
<text font-size="9.3" x="759.4" y="574.1">K-11-1-109</text>
<g font-size="7.8">
<text x="725.4" y="35.1">FÖRKLARINGAR</text>
<text x="725.4" y="189.8">FÖRESKRIFTER</text>
<text x="723.7" y="250.3">HÄNVISNINGAR</text>
<text x="741.9" y="402.1">SYSTEMHANDLING</text>
<text x="723.3" y="536.9">SKEVIK, VÄRMDÖ</text>
</g>
<g font-size="5.5">
<text x="723.6" y="45.1">GROVSCHAKTPLAN, SCHAKT FÖR</text>
<text x="723.6" y="52">INSTALLATIONER REDOVISAS EJ.</text>
<text x="723.6" y="65.6">HISSGROPSDJUP ANTAGEN, SCHAKT UTREDS</text>
<text x="723.6" y="72.4">OCH ANPASSAS AV TE.</text>
<text x="117.4" y="85.4">A</text>
<text x="194.9" y="88.8">A</text>
<text x="723.6" y="86">SLÄNTLUTNING 1:1,5 DÄR ANNAT EJ ANGES.</text>
<text x="357.9" y="116.8">SB +27.88</text>
<text x="194.9" y="154.1">A</text>
<text x="485" y="171.6">SB +27.88</text>
<text x="610.1" y="174.7">SB +27.88</text>
<text x="315.9" y="190.4">SB +27.78</text>
<text x="725.4" y="197.5">SE RITNING</text>
<text x="791" y="197.5">K-00-0-00</text>
<text x="214.2" y="201.8">SB +27.88</text>
<text x="526.4" y="199.3" transform="rotate(-90 526.4 199.3)">B</text>
<text x="591.9" y="199.3" transform="rotate(-90 591.9 199.3)">B</text>
<text x="375.1" y="209.2">SB +26.88</text>
<text x="641.3" y="204.1" transform="rotate(-90 641.3 204.1)">A</text>
<text x="702" y="204.1" transform="rotate(-90 702 204.1)">A</text>
<text x="93.1" y="215.2" transform="rotate(-90 93.1 215.2)">SB +27.88</text>
<text x="152.2" y="215.2" transform="rotate(-90 152.2 215.2)">SB +27.78</text>
<text x="117.4" y="233.1">A</text>
<text x="194.3" y="235.9">B</text>
<text x="723.7" y="257.9">FÖRESKRIFTER</text>
<text x="789.4" y="257.9">K-00-0-00</text>
<text x="723.6" y="265.1">PRINCIPDETALJER INKL. TYPDETALJER</text>
<text x="372.9" y="272.9">SB +27.78</text>
<text x="789.4" y="272.4">K-15-6-10</text>
<text x="723.6" y="278.8">PRINCIPDETALJER</text>
<text x="789.4" y="279.2">K-15-6-11</text>
<text x="723.6" y="285.6">UTVÄNDIG TRAPPA</text>
<text x="789.4" y="286">K-15-6-12</text>
<text x="194.3" y="302.7">B</text>
<text x="610.1" y="308.3">SB +27.88</text>
<text x="572" y="323" transform="rotate(-90 572 323)">SB +27.78</text>
<text x="334.5" y="353.6" transform="rotate(-90 334.5 353.6)">B</text>
<text x="403.5" y="353.6" transform="rotate(-90 403.5 353.6)">B</text>
<text x="264" y="365.6">SB +27.88</text>
<text x="371.6" y="364.5" transform="rotate(-90 371.6 364.5)">SB +27.78</text>
<text x="414" y="365.6">SB +27.88</text>
<text x="512.3" y="365.6">SB +27.88</text>
<text x="608.9" y="389.5" transform="rotate(-90 608.9 389.5)">B</text>
<text x="676.1" y="389.5" transform="rotate(-90 676.1 389.5)">B</text>
<text x="303.2" y="403.2">A</text>
<text x="562.8" y="402.3">B</text>
<text x="303.2" y="464.8">A</text>
<text x="562.8" y="465">B</text>
<text x="609" y="548.6">SKALA 1:50</text>
<text x="723.3" y="550.6">Schaktplan Hus A</text>
<text x="609" y="560.2">0</text>
<text x="629.3" y="560.2">1</text>
<text x="649.2" y="560.2">2</text>
<text x="709" y="560.2">5</text>
<text x="609.3" y="567.5">METER</text>
</g>
<text font-size="5.5" fill="#959595" x="723.3" y="543.3">SKEVIK 1:190</text>
<g font-size="4.2">
<text x="722.9" y="572.9">1:50</text>
<text x="741.7" y="572.9">1:100</text>
</g>
<g font-size="3.9" fill="#4c4c4c">
<text x="729" y="473.3">E</text>
<text x="735" y="473.3">ELKONSULT E-TEC AB</text>
<text x="790" y="473.3">073-6655510</text>
<text x="729" y="479.3">G</text>
<text x="735" y="479.3">TREELINE CONSULTING AB</text>
<text x="790" y="479.3">073-0844329</text>
<text x="729" y="485.3">K</text>
<text x="735" y="485.3">KÅVER &amp; MELLIN</text>
<text x="790" y="485.6">072-7326731</text>
<text x="729" y="491.3">L</text>
<text x="735" y="491.3">C.F. MØLLER SVERIGE AB</text>
<text x="790" y="491.3">08-55576000</text>
<text x="729" y="497.3">M</text>
<text x="735" y="497.3">VIKEN MILJÖKONSULT AB</text>
<text x="790" y="497.3">070-6526445</text>
<text x="729" y="503.3">V</text>
<text x="735" y="503.3">DLV AB</text>
<text x="790" y="503.3">076-0224797</text>
<text x="729" y="509.3">VA NIRAS SWEDEN AB</text>
<text x="790" y="509.3">08-50384400</text>
<text x="723.3" y="518.2">24222</text>
<text x="756.3" y="518.2">FE</text>
<text x="790.3" y="518.2">FE</text>
<text x="723.3" y="527.2">2024-11-29</text>
<text x="756.3" y="527.2">ANDERS HEDBERG</text>
</g>
<g font-size="3.2">
<text x="108.3" y="88.8">K-15-6-12</text>
<text x="186.2" y="92.2">K-15-6-11</text>
<text x="186.2" y="157.3">K-15-6-11</text>
<text x="529.9" y="208.8" transform="rotate(-90 529.9 208.8)">K-15-6-10</text>
<text x="595.1" y="208.8" transform="rotate(-90 595.1 208.8)">K-15-6-10</text>
<text x="636.4" y="204.1" transform="rotate(-90 636.4 204.1)">K-15-6-11</text>
<text x="697" y="204.1" transform="rotate(-90 697 204.1)">K-15-6-11</text>
<text x="108.3" y="236.3">K-15-6-12</text>
<text x="184.8" y="239.3">K-15-6-10</text>
<text x="184.8" y="305.9">K-15-6-10</text>
<text x="337.9" y="363.1" transform="rotate(-90 337.9 363.1)">K-15-6-10</text>
<text x="406.7" y="363.1" transform="rotate(-90 406.7 363.1)">K-15-6-10</text>
<text x="604" y="389.5" transform="rotate(-90 604 389.5)">K-15-6-11</text>
<text x="671" y="389.5" transform="rotate(-90 671 389.5)">K-15-6-11</text>
<text x="303.2" y="398.3">K-15-6-11</text>
<text x="562.8" y="397.5">K-15-6-11</text>
<text x="303.2" y="459.7">K-15-6-11</text>
<text x="562.8" y="460">K-15-6-11</text>
</g>
<g font-size="2.8" fill="#b2b2b2">
<text x="722.8" y="391.1">Bet.</text>
<text x="745.9" y="391.1">Ändringen avser</text>
<text x="787.6" y="391.1">Datum</text>
<text x="808.7" y="391.1">Sign</text>
<text x="723" y="435.1">Orienteringsfigur</text>
<text x="723.3" y="514.2">Uppdrag.nr.</text>
<text x="756.3" y="514.2">Ritad/konstr. av</text>
<text x="790.3" y="514.2">Handläggare</text>
<text x="723.3" y="523.2">Datum</text>
<text x="756.3" y="523.2">Ansvarig</text>
<text x="723.3" y="565.5">Skala a1</text>
<text x="742.3" y="565.5">Skala a3</text>
<text x="755.6" y="565.5">Nummer</text>
<text x="810.6" y="565.5">Bet.</text>
</g>
<text font-size="2.6" fill="#b2b2b2" x="831.9" y="574" transform="rotate(-90 831.9 574)">FIL: F:\2024\200-299\24222 SKEVIK\K - BYGGKONSTRUKTÖR\K-MODELL\K-DWG\RITNINGSSTÄMPEL.DWG PLOTTAD: 2024-08-26 15:59 AV ANVÄNDARE FEER_KMAB</text>
</svg>
